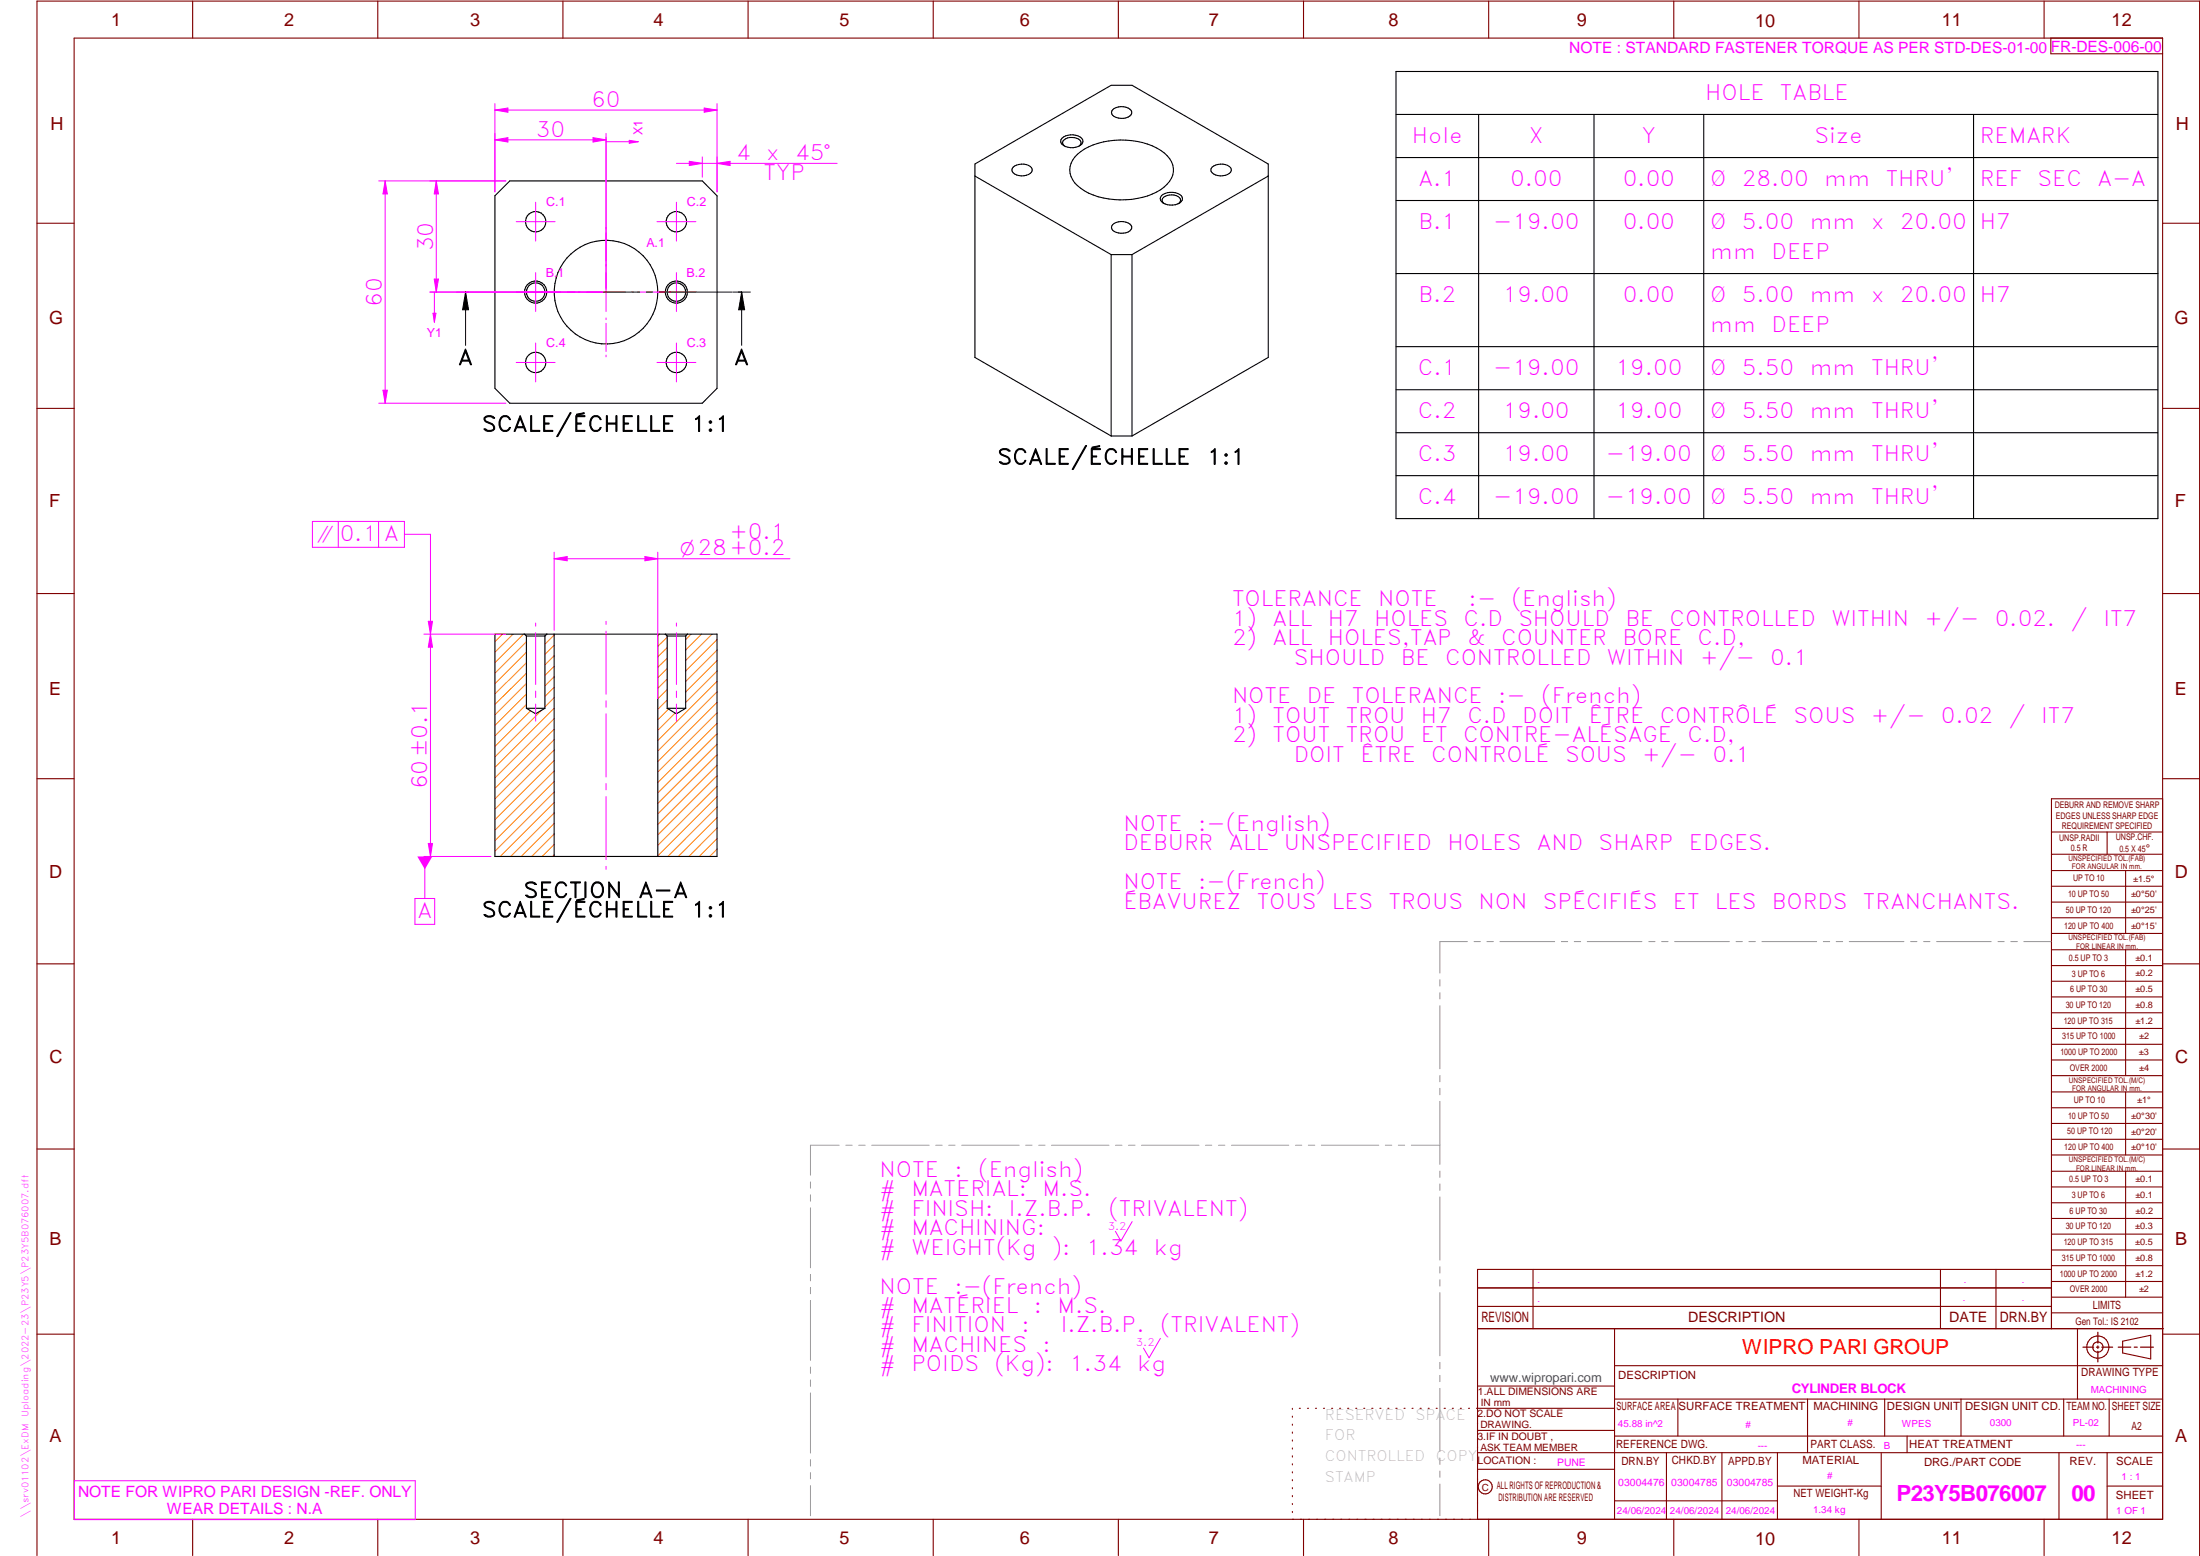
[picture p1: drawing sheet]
<svg xmlns="http://www.w3.org/2000/svg" width="594mm" height="420mm" viewBox="0 0 594 420" stroke-linecap="round" stroke-linejoin="round" font-family="sans-serif">
<g fill="none" stroke="#800000" stroke-width=".3">
<path d="M20 10.3h564v400h-564zM52 .3v10M102 .3v10M152 .3v10M202 .3v10M252 .3v10M302 .3v10M352 .3v10M402 .3v10M452 .3v10M502 .3v10M552 .3v10"/>
<path d="M553.8 10.3v4.2h30.2M10 60.3h10M584 60.3h10M10 110.3h10M584 110.3h10M10 160.3h10M584 160.3h10M10 210.3h10M584 215.7h-30v143.1M584 210.3h10M554 224.7h30M554 230.7h30"/>
<path d="M554 235.1h30M554 239.3h30M569 224.7v6M574 235.1v17M554 243.6h30M554 247.8h30M554 252.1h30M554 256.5h30M574 256.5v33.9M10 260.3h10M554 260.7h30M554 265h30"/>
<path d="M554 269.2h30M554 273.5h30M554 277.7h30M584 260.3h10M554 282h30M554 286.2h30M554 290.4h30M554 294.9h30M554 299.1h30M574 294.9v17M10 310.3h10M554 303.4h30"/>
<path d="M554 307.6h30M554 311.9h30M554 316.3h30M574 316.3v34M584 310.3h10M554 320.5h30M554 324.8h30M554 329h30M554 333.2h30M554 337.5h30M399 358.8h185.2M399 352.8h155"/>
<path d="M399 347.8h155M414 342.8v16M436 358.8v51.5M524 342.8v16M539 342.8v16M554 341.8h30M554 346h30M554 350.3h30M554 354.5h30M554 342.8h-155v67.5M561 358.8v19M10 360.3h10"/>
<path d="M399 374.3h37M436 377.8h148M453.1 377.8v10M488.1 377.8v14.5M508.9 377.8v10M529.5 377.8v10M557.3 377.8v10M569.5 377.8v10M573.2 362.2l7.6-1.6v6.3l-7.6-1.6zM584 368.8h-148M584 360.3h10M349 380.3v.3"/>
<path d="M349 382.4v.3M349 384.6v.3M349 386.7v.3M349 388.8v.3M349 391v.3M349 393.1v.3M349 395.3v.3M349 397.4v.3M349 399.5v.3M350.9 380.3h.2M353.1 380.3h.2M355.2 380.3h.3"/>
<path d="M357.4 380.3h.3M359.6 380.3h.3M361.7 380.3h.3M363.9 380.3h.3M366.1 380.3h.3M368.3 380.3h.2M370.4 380.3h.3M372.6 380.3h.3M374.8 380.3h.3M376.9 380.3h.4M379.1 380.3h.3M381.3 380.3h.3"/>
<path d="M383.4 380.3h.4M385.6 380.3h.3M387.8 380.3h.3M390 380.3h.3M392.2 380.3h.3M394.3 380.3h.3M396.5 380.3h.3M398.7 380.3h37.3M399 396.7h37M399 392.3h185M399 386.2h37M436 387.8h148"/>
<path d="M450 392.3v18M465 392.3v18M480 392.3v18M508 392.3v18M515 387.8v4.5M556 392.3v18M569 392.3v18M52 410.3v9.7M102 410.3v9.7M152 410.3v9.7M202 410.3v9.7M252 410.3v9.7"/>
<path d="M302 410.3v9.7M349 401.7v.3M349 403.8v.4M349 406v.3M349 408.1v.3M352 410.3v9.7M402 410.3v9.7M436 405.3h44M452 410.3v9.7M480 401.3h28M502 410.3v9.7M552 410.3v9.7"/>
<path d="M569 401.3h15M10 420v-419.7h584v419.7"/>
<circle cx="566.5" cy="363.7" r="1.39"/>
<circle cx="566.5" cy="363.8" r="3"/>
<circle cx="401.1" cy="401.5" r="1.9"/>
</g>
<g fill="none" stroke="#f0f" stroke-width=".27">
<path d="M133.6 37.8l3.6-.6v1.2zM133.6 36v15.8M163.7 36v48.1M139.4 59.9h10.5M144.6 54.6v10.5M177.4 59.9h10.5M182.7 54.6v10.5M139.4 78.9h15.8M144.6 73.6v10.5M156.2 78.9h.4M158.4 78.9h10.5M170.6 78.9h.5"/>
<path d="M182.7 73.6v10.5M187.9 78.9h-15.8M139.4 97.9h10.5M144.6 92.6v10.5M163.7 85.9v.4M163.7 87.3v7.6M163.7 95.9v.5M177.4 97.9h10.5M182.7 92.6v10.5M144.6 168.2v.9M144.6 170.9v13.9M163.7 167.8v.8"/>
<path d="M163.7 170.4v17.1M182.7 168.2v.9M182.7 170.9v13.9M144.6 186.6v1.7M144.6 190.1v4.6M163.7 189.2v1.8M163.7 192.7v17.1M182.7 186.6v1.7M182.7 190.1v4.6M163.7 211.6v1.7M163.7 215.1v17M163.7 233.9v.8"/>
<path d="M305.7 329.9l-3 5.2-1.5-2.6M313.3 361.4l-3 5.2-1.5-2.6M20.1 399.8h92v10.5h-92z"/>
</g>
<g fill="none" stroke="#949494" stroke-width=".27">
<path d="M396.2 254.3h-7.4v8.5M398.1 254.3h1.6M401.5 254.3h1.8M405 254.3h14.8M421.6 254.3h1.7M425.1 254.3h1.7M428.6 254.3h14.8M445.2 254.3h1.7M448.7 254.3h1.7M452.2 254.3h14.8M468.8 254.3h1.7M472.3 254.3h1.7"/>
<path d="M475.8 254.3h14.8M492.4 254.3h1.7M495.8 254.3h1.8M499.4 254.3h14.7M516 254.3h1.6M519.4 254.3h1.8M522.9 254.3h14.8M539.5 254.3h1.7M543 254.3h1.7M546.5 254.3h7.4M388.8 264.5v1.8M388.8 268.1v1.6"/>
<path d="M388.8 271.6v17M388.8 290.4v1.7M388.8 293.9v1.7M388.8 297.4v17M218.9 319.2v1.6M226.6 309.2h-7.7v8.1M228.4 309.2h1.7M231.9 309.2h1.7M235.4 309.2h15.5M252.7 309.2h1.7M256.2 309.2h1.7M259.7 309.2h15.5"/>
<path d="M277 309.2h1.7M280.5 309.2h1.7M284 309.2h15.5M301.2 309.2h1.8M304.8 309.2h1.7M308.3 309.2h15.5M325.5 309.2h1.7M329.1 309.2h1.6M332.6 309.2h15.4M349.8 309.2h1.7M353.3 309.2h1.7M356.8 309.2h15.5"/>
<path d="M374.1 309.2h1.7M377.6 309.2h1.7M381.1 309.2h7.7M388.8 316.2v1.7M388.8 319.7v1.7M218.9 322.6v1.8M218.9 326.1v16.2M388.8 323.2v17.1M218.9 344.1v1.8M218.9 347.6v1.7M218.9 351.2v16.1M388.8 342.1v1.6"/>
<path d="M388.8 345.6v1.7M388.8 349v17.1M218.9 369.1v1.7M218.9 372.6v1.8M218.9 376.1v16.2M388.8 367.9v1.7M388.8 371.4v1.7M388.8 374.9v17M218.9 394.1v1.8M218.9 397.6v1.7M388.8 393.7v1.7M388.8 397.2v1.7"/>
<path d="M218.9 401.2v8.1M388.8 400.7v8.6"/>
</g>
<path d="M566.5 359.7v3M562.5 363.8h2.9M566.1 363.8h.7M566.5 363.4v.7M566.5 364.9v2.8M567.6 363.8h2.9M572 363.8h3.4M576.3 363.8h.8M578 363.8h3.5" fill="none" stroke="#800000" stroke-width=".34"/>
<g fill="none" stroke="#000" stroke-width=".3">
<path d="M286.8 37.3a4 4 0 0 1 5.5 .4 1.76 1.76 0 0 1-1.8 2.1 3.9 3.9 0 0 1-4-1.2v-.9zM291.4 39.5a1.14 1.14 0 0 0 .5-1.4 1.14 1.14 0 0 0-1.2-.8 2.9 2.9 0 0 0-3.8 1.1l.1 .4 .5 .7M300.5 29.6a3.5 3.5 0 0 1 5.1 .6 1.98 1.98 0 0 1-2.2 1.8l-1.4-.1a1.64 1.64 0 0 1-1.8-1.9zM137.7 48.9h51.9l4 4v52l-4 4h-51.9l-4.1-4v-52zM263.3 47.5l36.8 21.2M273.6 45.1a3.5 3.5 0 0 1 5.1 .6 1.98 1.98 0 0 1-2.2 1.8 2.77 2.77 0 0 1-3.2-1.6zM291 41.7a19 19 0 0 1 14.6-3.7 14.9 14.9 0 0 1 10.2 4.8 5.3 5.3 0 0 1-1.4 7.7 20.7 20.7 0 0 1-16.4 3 12.5 12.5 0 0 1-8.4-5 5.3 5.3 0 0 1 1.4-6.8zM313.6 52.8a4.4 4.4 0 0 1 5.4 0 1.38 1.38 0 0 1-1 2.3 3.9 3.9 0 0 1-4.6-1l-.1-.5zM314.4 55a1.07 1.07 0 0 1-.6-1.1 1.07 1.07 0 0 1 .9-.9 3.3 3.3 0 0 1 4 .7 1.08 1.08 0 0 1-.5 1.3M327.3 45.1a4 4 0 0 1 5 .2 1.44 1.44 0 0 1-1.4 2 2.96 2.96 0 0 1-3.9-1.4zM342.5 47.5l-36.8 21.2M300.1 68.7h5.6"/>
<path d="M300.1 68.7v49M300.5 60.7a3.5 3.5 0 0 1 5.1 .5 1.92 1.92 0 0 1-2.2 1.7 3.2 3.2 0 0 1-3.2-1.1v-.8zM305.7 68.7v49M300.1 117.7h5.6M305.7 117.7l36.8-21.2v-52.2l-36.8-21.3h-5.6l-36.8 21.3v52.2l36.8 21.2M133.6 171.2h60v60.1h-60zM141.6 171.2l.5 .5M142.1 171.7v19.6M142.1 171.7h5M147.1 171.7v19.6M147.7 171.2l-.6 .5M149.6 171.2v60.1"/>
<path d="M177.6 171.2v60.1M179.7 171.2l.5 .5M180.2 171.7v19.6M180.2 171.7h5M185.2 171.7v19.6M185.6 171.2l-.4 .5M142.1 191.3h5M147.1 191.3l-2.5 1.4-2.5-1.4M180.2 191.3h5M185.2 191.3l-2.5 1.4-2.5-1.4"/>
<circle cx="144.6" cy="59.9" r="2.75"/>
<circle cx="182.7" cy="59.9" r="2.76"/>
<circle cx="144.6" cy="78.9" r="2.5"/>
<circle cx="144.7" cy="78.9" r="3"/>
<circle cx="163.6" cy="78.9" r="14"/>
<circle cx="182.6" cy="78.9" r="2.99"/>
<circle cx="182.7" cy="78.9" r="2.5"/>
<circle cx="144.7" cy="97.9" r="2.75"/>
<circle cx="182.7" cy="97.9" r="2.76"/>
</g>
<path d="M123.3 78.9h4.8M125.7 78.9l.8 4.8h-1.6zM125.7 78.9v14.4M128.3 78.9h19.6M149.7 78.9h1.7M153.2 78.9h19.6M174.5 78.9h1.7M178 78.9h19.6M197.9 78.9h4.7M200.3 78.9l.8 4.8h-1.6zM200.3 78.9v14.4" fill="none" stroke="#000" stroke-width=".27"/>
<path d="M125.7 78.9l.8 4.8h-1.6zM200.3 78.9l.8 4.8h-1.6z" fill="#000"/>
<g fill="none" stroke="#ff8000" stroke-width=".27">
<path d="M135.7 171.2l-2.1 2.1M138.5 171.2l-4.9 4.9M141.3 171.2l-7.7 7.7M142.1 173.3l-8.5 8.5M142.1 176.1l-8.5 8.5M142.1 178.9l-8.5 8.5M149.6 171.4l-2.5 2.5M149.6 174.2l-2.5 2.5M149.6 177.1l-2.5 2.5M149.6 179.9l-2.5 2.5M178.1 171.2l-.5 .5M180.2 172l-2.6 2.5"/>
<path d="M180.2 174.9l-2.6 2.5M180.2 177.7l-2.6 2.5M186.6 171.2l-1.4 1.5M189.4 171.2l-4.2 4.3M192.3 171.2l-7.1 7.2M193.6 172.7l-8.4 8.5M193.6 175.5l-8.4 8.5M193.6 178.4l-8.4 8.5M142.1 181.8l-8.5 8.4M142.1 184.6l-8.5 8.5M142.1 187.4l-8.5 8.5M142.1 190.2l-8.5 8.6"/>
<path d="M143.3 191.9l-9.7 9.7M146.3 191.8l-12.7 12.6M149.6 182.8l-2.5 2.5M149.6 185.6l-2.5 2.5M149.6 188.4l-2.5 2.5M149.6 191.2l-16 16M149.6 194.1l-16 16M149.6 196.9l-16 16M149.6 199.7l-16 16M180.2 186.2l-2.6 2.5M180.2 189l-2.6 2.5M180.2 183.3l-2.6 2.5"/>
<path d="M180.2 180.5l-2.6 2.5M180.5 191.5l-2.9 2.9M182.3 192.5l-4.7 4.7M193.6 181.2l-8.4 8.5M193.6 184l-16 16M193.6 186.8l-16 16M193.6 189.7l-16 16M193.6 192.5l-16 16M193.6 195.3l-16 16M193.6 198.1l-16 16M149.6 216.7l-14.5 14.6M149.6 219.5l-11.7 11.8"/>
<path d="M149.6 202.5l-16 16M149.6 205.4l-16 16M149.6 208.2l-16 16M149.6 211l-16 16M149.6 213.9l-16 16M193.6 217.9l-13.3 13.4M193.6 201l-16 16M193.6 203.8l-16 16M193.6 206.6l-16 16M193.6 209.5l-16 16M193.6 212.3l-16 16M193.6 215.1l-16 16"/>
<path d="M149.6 222.3l-8.8 9M149.6 225.2l-6 6.1M149.6 228l-3.2 3.3M149.6 230.8l-.4 .5M193.6 229.2l-2 2.1M193.6 226.4l-4.8 4.9M193.6 223.6l-7.6 7.7M193.6 220.8l-10.4 10.5"/>
</g>
<path d="M133.6 37.8l3.6-.6v1.2z" fill="#f0f"/>
<path d="M160.1 37.2l3.6 .6-3.6 .6z" fill="none" stroke="#f0f" stroke-width=".27"/>
<path d="M160.1 37.2l3.6 .6-3.6 .6z" fill="#f0f"/>
<path d="M133.6 29.7l3.6-.5v1.1zM133.6 37.8h30.1M133.6 28v23.8M193.6 28v23.8" fill="none" stroke="#f0f" stroke-width=".27"/>
<path d="M133.6 29.7l3.6-.5v1.1z" fill="#f0f"/>
<path d="M190.2 29.2l3.4 .5-3.4 .6z" fill="none" stroke="#f0f" stroke-width=".27"/>
<path d="M190.2 29.2l3.4 .5-3.4 .6z" fill="#f0f"/>
<path d="M133.6 29.7h60M116.1 48.9h20.5M117.8 48.9l.6 3.5h-1.1zM116.1 78.9h46.5" fill="none" stroke="#f0f" stroke-width=".27"/>
<path d="M117.8 48.9l.6 3.5h-1.1z" fill="#f0f"/>
<path d="M117.3 75.4h1.1l-.6 3.5z" fill="none" stroke="#f0f" stroke-width=".27"/>
<path d="M117.3 75.4h1.1l-.6 3.5z" fill="#f0f"/>
<path d="M102.3 48.9h34.3M104 48.9l.6 3.5h-1.2zM117.8 48.9v30M102.3 108.9h34.3" fill="none" stroke="#f0f" stroke-width=".27"/>
<path d="M104 48.9l.6 3.5h-1.2z" fill="#f0f"/>
<path d="M103.4 105.4h1.2l-.6 3.5z" fill="none" stroke="#f0f" stroke-width=".27"/>
<path d="M103.4 105.4h1.2l-.6 3.5z" fill="#f0f"/>
<path d="M163.7 37.1v41M163.7 38.3h8.6M169.9 37.9l2.4 .4-2.4 .4zM104 48.9v60" fill="none" stroke="#f0f" stroke-width=".27"/>
<path d="M169.9 37.9l2.4 .4-2.4 .4z" fill="#f0f"/>
<path d="M116.1 78.9h46.8M117.3 78.9v8.1M116.9 84.6h.8l-.4 2.4z" fill="none" stroke="#f0f" stroke-width=".27"/>
<path d="M116.9 84.6h.8l-.4 2.4z" fill="#f0f"/>
<g fill="none" stroke="#000" stroke-width=".3">
<path d="M377 19.3h205.7v120.7h-205.7zM377 30.9h205.7M399.3 30.9v109.1M430.4 30.9v109.1M460.1 30.9v109.1M532.9 30.9v109.1M377 42.5h205.7M377 54.1h205.7M377 73.9h205.7M377 93.6h205.7M377 105.2h205.7M377 116.8h205.7"/>
<path d="M377 128.4h205.7"/>
</g>
<path d="M189.6 42.4v5.4M193.6 44.1l3.5-.5v1.1zM193.6 42.4v9.4" fill="none" stroke="#f0f" stroke-width=".27"/>
<path d="M193.6 44.1l3.5-.5v1.1z" fill="#f0f"/>
<path d="M186.1 43.6l3.5 .5-3.5 .6z" fill="none" stroke="#f0f" stroke-width=".27"/>
<path d="M186.1 43.6l3.5 .5-3.5 .6z" fill="#f0f"/>
<path d="M182.7 44.1h43.4M149.6 150.9l3.6-.6v1.1zM149.6 149.1v21.1M177.6 149.1v39.6" fill="none" stroke="#f0f" stroke-width=".27"/>
<path d="M149.6 150.9l3.6-.6v1.1z" fill="#f0f"/>
<path d="M174.2 150.3l3.4 .6-3.4 .5z" fill="none" stroke="#f0f" stroke-width=".27"/>
<path d="M174.2 150.3l3.4 .6-3.4 .5z" fill="#f0f"/>
<path d="M149.6 150.9h63.7M114.5 171.2h22.1M116.2 171.2l.6 3.6h-1.2zM114.5 231.3h18.1" fill="none" stroke="#f0f" stroke-width=".27"/>
<path d="M116.2 171.2l.6 3.6h-1.2z" fill="#f0f"/>
<path d="M115.6 227.8h1.2l-.6 3.5z" fill="none" stroke="#f0f" stroke-width=".27"/>
<path d="M115.6 227.8h1.2l-.6 3.5z" fill="#f0f"/>
<path d="M116.2 171.2v60.1M114.7 231.3v11.3" fill="none" stroke="#f0f" stroke-width=".27"/>
<path d="M112.7 231.3h4l-2 3.4z" fill="#f0f"/>
<path d="M116.2 144.3v26.9M112 242.6h5.4v7h-5.4z" fill="none" stroke="#f0f" stroke-width=".27"/>
<path d="M115.6 167.8h1.2l-.6 3.4z" fill="#f0f"/>
<path d="M84.4 140.8h24.8v7h-24.8zM91.3 140.8v7M102.2 140.8v7M109.2 144.3h7M115.6 167.8h1.2l-.6 3.4z" fill="none" stroke="#f0f" stroke-width=".27"/>
<g font-size="6" fill="#f0f">
<text x="512.1" y="405.2">P23Y5B076007</text>
<text x="559.4" y="405.2">00</text>
</g>
<g font-size="5.7" fill="#f0f">
<text x="159.7" y="28.9">60</text>
<text x="460.5" y="27.1">HOLE</text>
<text x="480.7" y="27.1">TABLE</text>
<text x="144.7" y="36.9">30</text>
<text x="381.3" y="38.7">Hole</text>
<text x="412.9" y="38.7">X</text>
<text x="443.4" y="38.7">Y</text>
<text x="490" y="38.7">Size</text>
<text x="534.7" y="38.7">REMARK</text>
<text x="198.7" y="43.3">4</text>
<text x="206.9" y="43.3">x</text>
<text x="214.7" y="43.3">45°</text>
<text x="206.2" y="48.5">TYP</text>
<text x="383" y="50.2">A.1</text>
<text x="407.8" y="50.2">0.00</text>
<text x="438.2" y="50.2">0.00</text>
<text x="461.8" y="50.2">Ø</text>
<text x="470.4" y="50.2">28.00</text>
<text x="492.6" y="50.2">mm</text>
<text x="509.2" y="50.2">THRU'</text>
<text x="534.7" y="50.2">REF</text>
<text x="550.2" y="50.2">SEC</text>
<text x="566.4" y="50.2">A-A</text>
<text x="383" y="61.8">B.1</text>
<text x="403.2" y="61.8">-19.00</text>
<text x="438.2" y="61.8">0.00</text>
<text x="461.8" y="61.8">Ø</text>
<text x="470.4" y="61.8">5.00</text>
<text x="488.7" y="61.8">mm</text>
<text x="505.3" y="61.8">x</text>
<text x="513.1" y="61.8">20.00</text>
<text x="534.7" y="61.8">H7</text>
<text x="117" y="67.8" transform="rotate(-90 117 67.8)">30</text>
<text x="461.8" y="70">mm</text>
<text x="478.4" y="70">DEEP</text>
<text x="103.1" y="82.8" transform="rotate(-90 103.1 82.8)">60</text>
<text x="383" y="81.6">B.2</text>
<text x="405.8" y="81.6">19.00</text>
<text x="438.2" y="81.6">0.00</text>
<text x="461.8" y="81.6">Ø</text>
<text x="470.4" y="81.6">5.00</text>
<text x="488.7" y="81.6">mm</text>
<text x="505.3" y="81.6">x</text>
<text x="513.1" y="81.6">20.00</text>
<text x="534.7" y="81.6">H7</text>
<text x="461.8" y="89.7">mm</text>
<text x="478.4" y="89.7">DEEP</text>
<text x="382.9" y="101.3">C.1</text>
<text x="403.2" y="101.3">-19.00</text>
<text x="436.2" y="101.3">19.00</text>
<text x="461.8" y="101.3">Ø</text>
<text x="470.4" y="101.3">5.50</text>
<text x="488.7" y="101.3">mm</text>
<text x="505.3" y="101.3">THRU'</text>
<text x="382.9" y="112.9">C.2</text>
<text x="405.8" y="112.9">19.00</text>
<text x="436.2" y="112.9">19.00</text>
<text x="461.8" y="112.9">Ø</text>
<text x="470.4" y="112.9">5.50</text>
<text x="488.7" y="112.9">mm</text>
<text x="505.3" y="112.9">THRU'</text>
<text x="382.9" y="124.5">C.3</text>
<text x="405.8" y="124.5">19.00</text>
<text x="433.6" y="124.5">-19.00</text>
<text x="461.8" y="124.5">Ø</text>
<text x="470.4" y="124.5">5.50</text>
<text x="488.7" y="124.5">mm</text>
<text x="505.3" y="124.5">THRU'</text>
<text x="382.9" y="136.1">C.4</text>
<text x="403.2" y="136.1">-19.00</text>
<text x="433.6" y="136.1">-19.00</text>
<text x="461.8" y="136.1">Ø</text>
<text x="470.4" y="136.1">5.50</text>
<text x="488.7" y="136.1">mm</text>
<text x="505.3" y="136.1">THRU'</text>
<text x="91.7" y="146">0.1 A</text>
<text x="197" y="145.4">+0.1</text>
<text x="332.7" y="163.7">TOLERANCE</text>
<text x="372.2" y="163.7">NOTE</text>
<text x="396.6" y="163.7">:-</text>
<text x="408.2" y="163.7">(English)</text>
<text x="332.7" y="169">1)</text>
<text x="343.7" y="169">ALL</text>
<text x="358.6" y="169">H7</text>
<text x="371.1" y="169">HOLES</text>
<text x="395.2" y="169">C.D</text>
<text x="410" y="169">SHOULD</text>
<text x="438.9" y="169">BE</text>
<text x="450.8" y="169">CONTROLLED</text>
<text x="494.5" y="169">WITHIN</text>
<text x="519.7" y="169">+/-</text>
<text x="538.6" y="169">0.02.</text>
<text x="559.2" y="169">/</text>
<text x="568" y="169">IT7</text>
<text x="332.7" y="174.2">2)</text>
<text x="343.7" y="174.2">ALL</text>
<text x="349.4" y="179.5">SHOULD</text>
<text x="358.6" y="174.2">HOLES,TAP</text>
<text x="378.3" y="179.5">BE</text>
<text x="390.2" y="179.5">CONTROLLED</text>
<text x="396.2" y="174.2">&amp;</text>
<text x="405.4" y="174.2">COUNTER</text>
<text x="433.9" y="179.5">WITHIN</text>
<text x="438.1" y="174.2">BORE</text>
<text x="458.4" y="174.2">C.D,</text>
<text x="459.1" y="179.5">+/-</text>
<text x="478" y="179.5">0.1</text>
<text x="332.7" y="189.9">NOTE</text>
<text x="352.9" y="189.9">DE</text>
<text x="365.1" y="189.9">TOLERANCE</text>
<text x="404.6" y="189.9">:-</text>
<text x="416.2" y="189.9">(French)</text>
<text x="332.7" y="195.2">1)</text>
<text x="343.7" y="195.2">TOUT</text>
<text x="363.4" y="195.2">TROU</text>
<text x="383.7" y="195.2">H7</text>
<text x="396.2" y="195.2">C.D</text>
<text x="411.1" y="195.2">DOIT</text>
<text x="429" y="195.2">ÊTRE</text>
<text x="448.2" y="195.2">CONTRÔLÉ</text>
<text x="484.3" y="195.2">SOUS</text>
<text x="505.2" y="195.2">+/-</text>
<text x="524.1" y="195.2">0.02</text>
<text x="542.4" y="195.2">/</text>
<text x="551.2" y="195.2">IT7</text>
<text x="332.7" y="200.4">2)</text>
<text x="343.7" y="200.4">TOUT</text>
<text x="363.4" y="200.4">TROU</text>
<text x="383.7" y="200.4">ET</text>
<text x="395.1" y="200.4">CONTRE-ALÉSAGE</text>
<text x="455.7" y="200.4">C.D,</text>
<text x="349.4" y="205.7">DOIT</text>
<text x="367.3" y="205.7">ÊTRE</text>
<text x="386.5" y="205.7">CONTROLÉ</text>
<text x="422.6" y="205.7">SOUS</text>
<text x="443.5" y="205.7">+/-</text>
<text x="462.5" y="205.7">0.1</text>
<text x="115.4" y="213.1" transform="rotate(-90 115.4 213.1)">60±0.1</text>
<text x="303.4" y="224.3">NOTE</text>
<text x="323.5" y="224.3">:-(English)</text>
<text x="303.4" y="229.6">DEBURR</text>
<text x="331.8" y="229.6">ALL</text>
<text x="346.7" y="229.6">UNSPECIFIED</text>
<text x="390.8" y="229.6">HOLES</text>
<text x="415" y="229.6">AND</text>
<text x="431.7" y="229.6">SHARP</text>
<text x="456.1" y="229.6">EDGES.</text>
<text x="303.4" y="240.1">NOTE</text>
<text x="303.4" y="245.3">ÉBAVUREZ</text>
<text x="323.5" y="240.1">:-(French)</text>
<text x="339.4" y="245.3">TOUS</text>
<text x="359.7" y="245.3">LES</text>
<text x="375" y="245.3">TROUS</text>
<text x="399.3" y="245.3">NON</text>
<text x="416.6" y="245.3">SPÉCIFIÉS</text>
<text x="451.7" y="245.3">ET</text>
<text x="463.1" y="245.3">LES</text>
<text x="478.5" y="245.3">BORDS</text>
<text x="503.1" y="245.3">TRANCHANTS.</text>
<text x="112.7" y="247.9">A</text>
<text x="237.5" y="317.8">NOTE</text>
<text x="257.7" y="317.8">:</text>
<text x="264.1" y="317.8">(English)</text>
<text x="237.5" y="323">#</text>
<text x="246.1" y="323">MATERIAL:</text>
<text x="281.5" y="323">M.S.</text>
<text x="237.5" y="328.3">#</text>
<text x="246.1" y="328.3">FINISH:</text>
<text x="272.4" y="328.3">I.Z.B.P.</text>
<text x="299.3" y="328.3">(TRIVALENT)</text>
<text x="237.5" y="333.5">#</text>
<text x="246.1" y="333.5">MACHINING:</text>
<text x="237.5" y="338.8">#</text>
<text x="246.1" y="338.8">WEIGHT(Kg</text>
<text x="284" y="338.8">):</text>
<text x="293.3" y="338.8">1.34</text>
<text x="311.6" y="338.8">kg</text>
<text x="237.5" y="349.3">NOTE</text>
<text x="257.7" y="349.3">:-(French)</text>
<text x="237.5" y="354.5">#</text>
<text x="237.5" y="359.8">#</text>
<text x="246.1" y="359.8">FINITION</text>
<text x="246.1" y="354.5">MATÉRIEL</text>
<text x="275.8" y="359.8">:</text>
<text x="279.2" y="354.5">:</text>
<text x="285.6" y="354.5">M.S.</text>
<text x="286.4" y="359.8">I.Z.B.P.</text>
<text x="313.3" y="359.8">(TRIVALENT)</text>
<text x="237.5" y="365">#</text>
<text x="246.1" y="365">MACHINES</text>
<text x="281.5" y="365">:</text>
<text x="237.5" y="370.3">#</text>
<text x="246.1" y="370.3">POIDS</text>
<text x="268.5" y="370.3">(Kg):</text>
<text x="288.8" y="370.3">1.34</text>
<text x="307.1" y="370.3">kg</text>
</g>
<g font-size="5.7">
<text x="123.7" y="98.5">A</text>
<text x="198.2" y="98.5">A</text>
<text x="130.1" y="116.5">SCALE/ÉCHELLE</text>
<text x="186.7" y="116.5">1:1</text>
<text x="269.3" y="125.4">SCALE/ÉCHELLE</text>
<text x="325.9" y="125.4">1:1</text>
<text x="141.4" y="242.4">SECTION</text>
<text x="172.4" y="242.4">A-A</text>
<text x="130.1" y="247.7">SCALE/ÉCHELLE</text>
<text x="186.7" y="247.7">1:1</text>
</g>
<text font-size="5.6" fill="#f00" x="470.5" y="365.5">WIPRO PARI GROUP</text>
<g font-size="5.4" fill="#f0f">
<text x="85.6" y="146">i</text>
<text x="183.7" y="150">O28+0.2</text>
</g>
<g font-size="4.9" fill="#800000">
<text x="30" y="6.9">1</text>
<text x="76.7" y="6.9">2</text>
<text x="127" y="6.9">3</text>
<text x="176.5" y="6.9">4</text>
<text x="226.7" y="6.9">5</text>
<text x="275.4" y="6.9">6</text>
<text x="326.4" y="6.9">7</text>
<text x="375" y="6.9">8</text>
<text x="425.8" y="6.9">9</text>
<text x="473.9" y="7.3">10</text>
<text x="524.3" y="6.9">11</text>
<text x="570.2" y="6.9">12</text>
<text x="13.6" y="35.1">H</text>
<text x="587.6" y="35.1">H</text>
<text x="13.2" y="87.5">G</text>
<text x="587.2" y="87.5">G</text>
<text x="13.2" y="137">F</text>
<text x="587.2" y="137">F</text>
<text x="13.2" y="187.6">E</text>
<text x="587.2" y="187.6">E</text>
<text x="13.2" y="237">D</text>
<text x="587.2" y="237">D</text>
<text x="13.4" y="287.1">C</text>
<text x="587.4" y="287.1">C</text>
<text x="13.4" y="336.2">B</text>
<text x="587.4" y="336.2">B</text>
<text x="13.4" y="389.3">A</text>
<text x="587.4" y="389.3">A</text>
<text x="30" y="416.9">1</text>
<text x="76.7" y="416.9">2</text>
<text x="127" y="416.9">3</text>
<text x="176.5" y="416.9">4</text>
<text x="226.7" y="416.9">5</text>
<text x="275.4" y="416.9">6</text>
<text x="326.4" y="416.9">7</text>
<text x="375" y="416.9">8</text>
<text x="425.8" y="416.9">9</text>
<text x="473.9" y="417.3">10</text>
<text x="524.3" y="416.9">11</text>
<text x="570.2" y="416.9">12</text>
</g>
<g font-size="4.2" fill="#f0f">
<text x="423.7" y="14.3">NOTE : STANDARD FASTENER TORQUE AS PER STD-DES-01-00</text>
<text x="553.8" y="14">FR-DES-006-00</text>
<text x="21.1" y="404.3">NOTE FOR WIPRO PARI DESIGN -REF. ONLY</text>
<text x="45.1" y="408.8">WEAR DETAILS : N.A</text>
</g>
<g font-size="3.9" fill="#800000">
<text x="400" y="357.1">REVISION</text>
<text x="455.9" y="357.1">DESCRIPTION</text>
<text x="526.4" y="357.1">DATE</text>
<text x="540" y="357.1">DRN.BY</text>
</g>
<g font-size="3.9" fill="#c0c0c0">
<text x="357.8" y="383.3">RESERVED</text>
<text x="382.3" y="383.3">SPACE</text>
<text x="357.8" y="388.9">FOR</text>
<text x="357.8" y="394.5">CONTROLLED</text>
<text x="387.8" y="394.5">COPY</text>
<text x="357.8" y="400">STAMP</text>
</g>
<text font-size="3.6" fill="#f0f" x="483.8" y="376.1">CYLINDER BLOCK</text>
<text font-size="3.5" fill="#00f" x="402.4" y="373.3">www.wipropari.com</text>
<g font-size="3.4" fill="#f0f">
<text x="173.5" y="36.6" transform="rotate(-90 173.5 36.6)">X1</text>
<text x="147.5" y="55.6">C.1</text>
<text x="185.5" y="55.6">C.2</text>
<text x="174.5" y="66.6">A.1</text>
<text x="147.4" y="74.8">B.1</text>
<text x="185.4" y="74.8">B.2</text>
<text x="115.3" y="91.1">Y1</text>
<text x="147.5" y="93.6">C.4</text>
<text x="185.5" y="93.6">C.3</text>
</g>
<g font-size="3.1" fill="#800000">
<text x="565.1" y="353.5">LIMITS</text>
<text x="562" y="371.7">DRAWING TYPE</text>
<text x="437" y="372.3">DESCRIPTION</text>
<text x="436.5" y="380.8">SURFACE AREA</text>
<text x="453.3" y="380.8">SURFACE TREATMENT</text>
<text x="489.7" y="380.8">MACHINING</text>
<text x="509.5" y="380.8">DESIGN UNIT</text>
<text x="530.6" y="380.8">DESIGN UNIT CD.</text>
<text x="558" y="380.6">TEAM NO.</text>
<text x="570.3" y="380.7">SHEET SIZE</text>
<text x="575.6" y="386.1">A2</text>
<text x="436.4" y="391.1">REFERENCE DWG.</text>
<text x="437.8" y="395.5">DRN.BY</text>
<text x="451.4" y="395.4">CHKD.BY</text>
<text x="466.6" y="395.5">APPD.BY</text>
<text x="486.7" y="395.4">MATERIAL</text>
<text x="488.9" y="390.9">PART CLASS.</text>
<text x="515.6" y="390.9">HEAT TREATMENT</text>
<text x="519.6" y="395.9">DRG./PART CODE</text>
<text x="558.9" y="395.5">REV.</text>
<text x="571.4" y="395.6">SCALE</text>
<text x="484.3" y="404.2">NET WEIGHT-Kg</text>
<text x="571.4" y="404.7">SHEET</text>
</g>
<text font-size="3" fill="#800000" x="579.5" y="230.1">°</text>
<g font-size="2.8" fill="#f0f">
<text x="299.1" y="332.1">3.2</text>
<text x="306.7" y="363.6">3.2</text>
<text x="420.5" y="396">PUNE</text>
<text x="437" y="401.2">03004476</text>
<text x="451.3" y="401.2">03004785</text>
<text x="466.3" y="401.2">03004785</text>
</g>
<g font-size="2.8" fill="#800000">
<text x="560.4" y="357.7">Gen Tol.: IS 2102</text>
<text x="399.1" y="376.6">1.ALL DIMENSIONS ARE</text>
<text x="399" y="382.7">2.DO NOT SCALE</text>
<text x="399" y="388.7">3.IF IN DOUBT ,</text>
<text x="399" y="395.4">LOCATION :</text>
<text x="404.2" y="402">ALL RIGHTS OF REPRODUCTION &amp;</text>
<text x="404.7" y="405.4">DISTRIBUTION ARE RESERVED</text>
</g>
<g font-size="2.7" fill="#f0f">
<text x="564.6" y="376.2">MACHINING</text>
<text x="436.9" y="385.4">45.88 in^2</text>
<text x="471.4" y="385.5">#</text>
<text x="498.9" y="385">#</text>
<text x="513.6" y="385.3">WPES</text>
<text x="537.3" y="385.1">0300</text>
<text x="559.7" y="385.1">PL-02</text>
<text x="474.6" y="391.2">---</text>
<text x="508.7" y="391.2">B</text>
<text x="560.6" y="391.1">---</text>
<text x="493.4" y="399.5">#</text>
<text x="572.8" y="399.7">1 : 1</text>
<text x="436.6" y="408.7">24/06/2024</text>
<text x="450.9" y="408.8">24/06/2024</text>
<text x="466" y="408.9">24/06/2024</text>
<text x="489.6" y="408.5">1.34 kg</text>
<text x="571.4" y="408.7">1 OF 1</text>
</g>
<g font-size="2.7" fill="#800000">
<text x="399.9" y="379.7">IN mm</text>
<text x="399.7" y="385.7">DRAWING.</text>
<text x="399.7" y="391.8">ASK TEAM MEMBER</text>
<text x="400.1" y="402.5">C</text>
</g>
<g font-size="2.5" fill="#800000">
<text x="554.9" y="218.3">DEBURR AND REMOVE SHARP</text>
<text x="555.2" y="221">EDGES UNLESS SHARP EDGE</text>
<text x="556.1" y="227.1">UNSP.RADII</text>
<text x="556.8" y="223.8">REQUIREMENT SPECIFIED</text>
<text x="571.4" y="226.9">UNSP.CHF.</text>
<text x="559.2" y="229.9">0.5 R</text>
<text x="572.3" y="230.1">0.5 X 45</text>
<text x="559.8" y="238">UP TO 10</text>
<text x="576.1" y="238.1">±1.5°</text>
<text x="558.5" y="242.2">10 UP TO 50</text>
<text x="575.5" y="242.3">±0°50'</text>
<text x="557.4" y="250.7">120 UP TO 400</text>
<text x="557.9" y="246.5">50 UP TO 120</text>
<text x="575.5" y="250.7">±0°15'</text>
<text x="575.5" y="246.5">±0°25'</text>
<text x="558.7" y="259.4">0.5 UP TO 3</text>
<text x="559.5" y="263.7">3 UP TO 6</text>
<text x="576.6" y="263.6">±0.2</text>
<text x="576.6" y="259.4">±0.1</text>
<text x="559" y="267.9">6 UP TO 30</text>
<text x="576.6" y="267.9">±0.5</text>
<text x="557.8" y="272.2">30 UP TO 120</text>
<text x="576.6" y="272.2">±0.8</text>
<text x="556.9" y="280.7">315 UP TO 1000</text>
<text x="557.3" y="276.4">120 UP TO 315</text>
<text x="576.6" y="276.4">±1.2</text>
<text x="577.7" y="280.7">±2</text>
<text x="556.4" y="284.9">1000 UP TO 2000</text>
<text x="577.6" y="284.9">±3</text>
<text x="558.9" y="289.2">OVER 2000</text>
<text x="577.7" y="289.3">±4</text>
<text x="560" y="297.9">UP TO 10</text>
<text x="577.1" y="297.9">±1°</text>
<text x="558.5" y="302.1">10 UP TO 50</text>
<text x="575.5" y="302.1">±0°30'</text>
<text x="557.4" y="310.6">120 UP TO 400</text>
<text x="558.2" y="306.3">50 UP TO 120</text>
<text x="575.5" y="310.6">±0°10'</text>
<text x="575.5" y="306.4">±0°20'</text>
<text x="558.8" y="319.2">0.5 UP TO 3</text>
<text x="559.4" y="323.4">3 UP TO 6</text>
<text x="576.6" y="319.2">±0.1</text>
<text x="576.6" y="323.5">±0.1</text>
<text x="558.9" y="327.7">6 UP TO 30</text>
<text x="576.7" y="327.7">±0.2</text>
<text x="557.8" y="332">30 UP TO 120</text>
<text x="576.6" y="332">±0.3</text>
<text x="556.8" y="340.5">315 UP TO 1000</text>
<text x="557.3" y="336.3">120 UP TO 315</text>
<text x="576.6" y="336.3">±0.5</text>
<text x="576.6" y="340.5">±0.8</text>
<text x="556.2" y="344.7">1000 UP TO 2000</text>
<text x="576.6" y="344.7">±1.2</text>
<text x="558.9" y="349">OVER 2000</text>
<text x="577.6" y="349">±2</text>
</g>
<g font-size="2.5" fill="#f0f">
<text x="415.2" y="346.4">.</text>
<text x="530.3" y="346.5">.</text>
<text x="545.9" y="346.4">.</text>
<text x="415.2" y="351.5">.</text>
<text x="530" y="351.3">.</text>
<text x="545.9" y="351.4">.</text>
</g>
<g font-size="2.4" fill="#f0f">
<text x="7.7" y="382.7" transform="rotate(-90 7.7 382.7)">Uploading\2022-23\P23Y5\P23Y5B076007.dft</text>
<text x="7.7" y="409.8" transform="rotate(-90 7.7 409.8)">\\srv01102\ExDM</text>
</g>
<g font-size="2.1" fill="#800000">
<text x="558.5" y="232.4">UNSPECIFIED TOL.(FAB)</text>
<text x="559.5" y="234.7">FOR ANGULAR IN mm.</text>
<text x="558.6" y="253.9">UNSPECIFIED TOL.(FAB)</text>
<text x="560.7" y="256.3">FOR LINEAR IN mm.</text>
<text x="558.7" y="292.3">UNSPECIFIED TOL.(M/C)</text>
<text x="559.6" y="294.7">FOR ANGULAR IN mm.</text>
<text x="558.7" y="313.7">UNSPECIFIED TOL.(M/C)</text>
<text x="560.6" y="316.1">FOR LINEAR IN mm.</text>
</g>
</svg>
